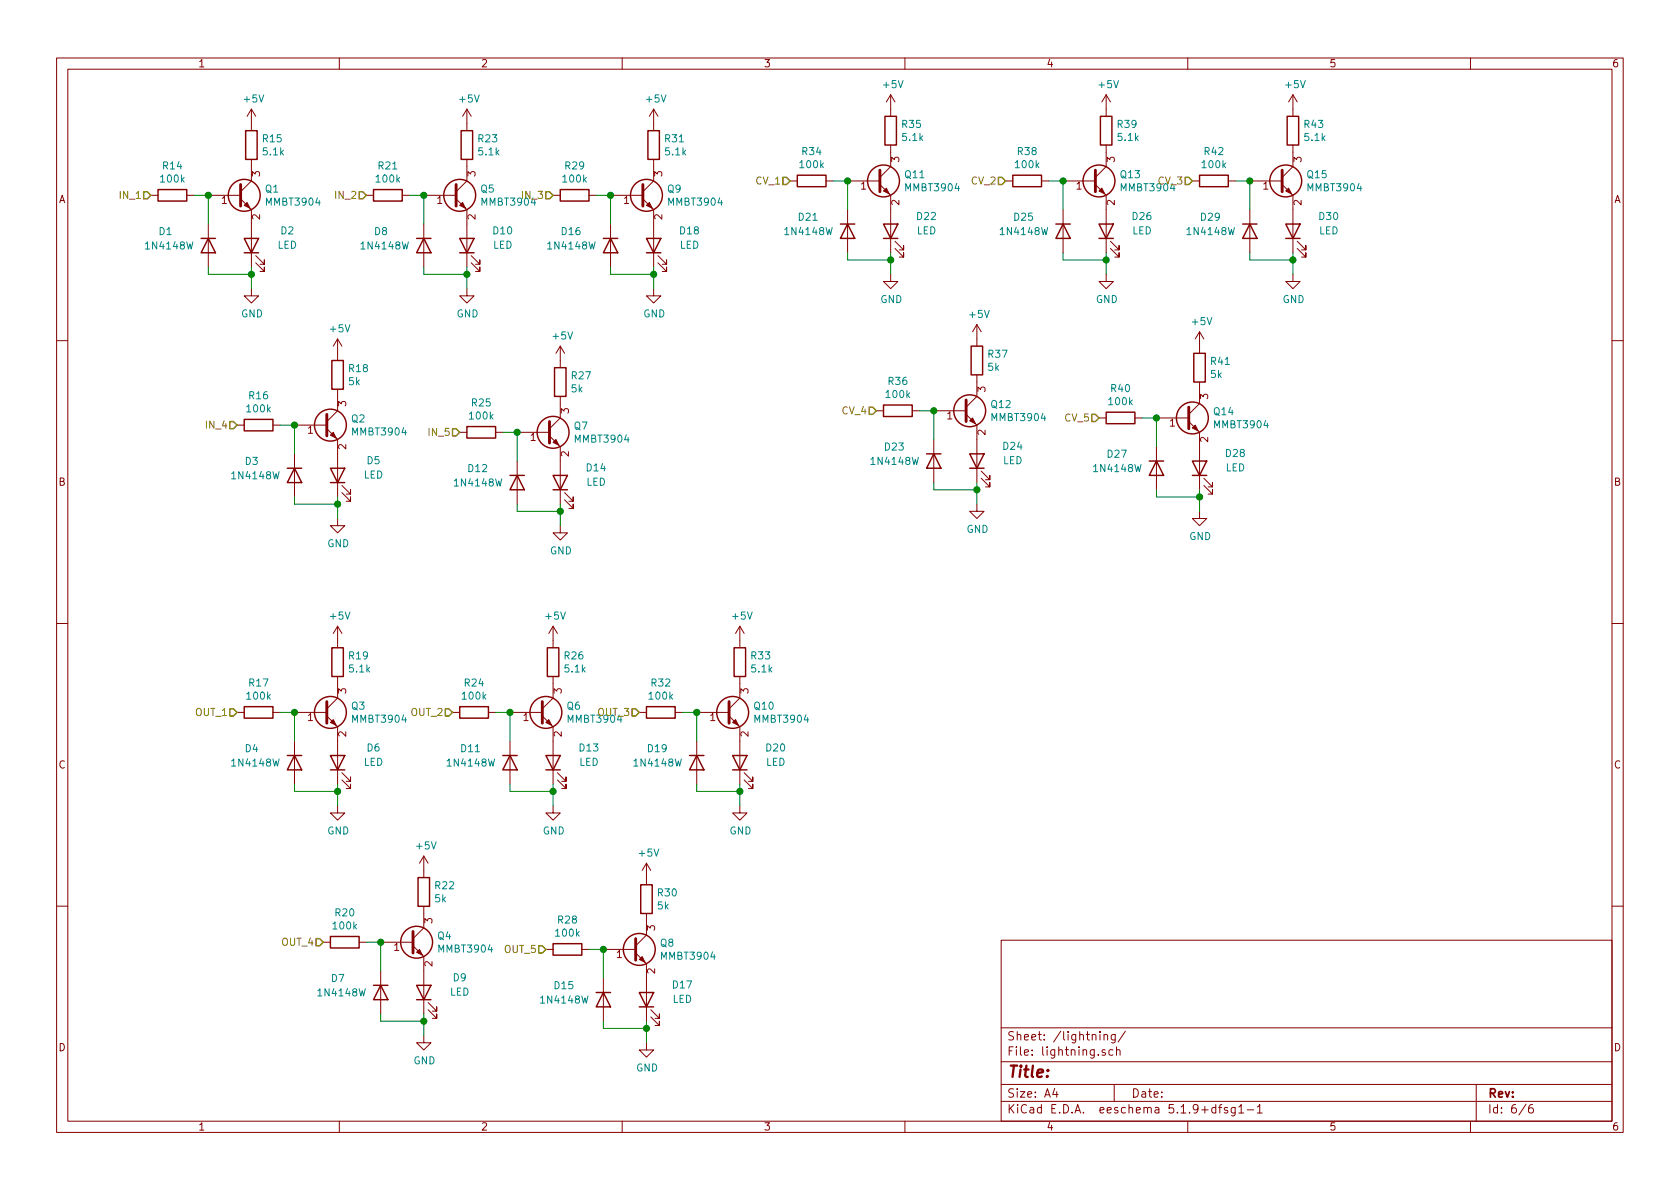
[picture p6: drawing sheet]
<svg xmlns="http://www.w3.org/2000/svg" width="297mm" height="210mm" viewBox="0 0 297 210" stroke-linecap="round" stroke-linejoin="round" font-family="sans-serif">
<g fill="none" stroke="#840000" stroke-width=".18">
<path d="M10 10.3h277v189.9h-277zM12 12.2h273v186.1h-273zM44.4 19.3v3.8M44.4 19.3l-.7 1.3M44.4 19.3l.8 1.3M60 10.3v1.9M82.5 19.3v3.8M82.5 19.3l-.7 1.3M82.5 19.3l.8 1.3M110 10.3v1.9M115.6 19.3v3.8M115.6 19.3l-.8 1.3"/>
<path d="M115.6 19.3l.7 1.3M157.5 16.8v3.8M157.5 16.8l-.8 1.2M157.5 16.8l.7 1.2M160 10.3v1.9M195.6 16.8v3.8M195.6 16.8l-.8 1.2M195.6 16.8l.7 1.2M210 10.3v1.9M228.6 16.8v3.8M228.6 16.8l-.8 1.2M228.6 16.8l.8 1.2"/>
<path d="M260 10.3v1.9M26.7 34.5h1.2M33 34.5h1.3M36.8 34.5h5.7M36.8 39.6v7.6M42.5 35.2l1.9 1.9v10.1M44.4 28.2v3.8l-1.9 1.9M64.8 34.5h1.2M71.1 34.5h1.3M74.9 34.5h5.7M74.9 39.6v7.6M80.6 35.2l1.9 1.9v10.1"/>
<path d="M82.5 28.2v3.8l-1.9 1.9M97.8 34.5h1.3M104.1 34.5h1.3M107.9 34.5h5.8M107.9 39.6v7.6M113.7 35.2l1.9 1.9v10.1M115.6 28.2v3.8l-1.9 1.9M139.7 32h1.3M146 32h1.3M149.9 32h5.7M149.9 37.1v7.6M155.6 32.6l1.9 1.9v10.2"/>
<path d="M157.5 25.6v3.9l-1.9 1.9M177.8 32h1.3M184.1 32h1.3M188 32h5.7M188 37.1v7.6M193.7 32.6l1.9 1.9v10.2M195.6 25.6v3.9l-1.9 1.9M210.8 32h1.3M217.2 32h1.2M221 32h5.7M221 37.1v7.6M226.7 32.6l1.9 1.9v10.2"/>
<path d="M228.6 25.6v3.9l-1.9 1.9M44.4 51v1.3h1.3l-1.3 1.3-1.2-1.3h1.2M45.2 46.5l1.5 1.5v-.8v.8h-.7M45.2 45.2l1.5 1.5v-.7v.7h-.7M59.7 59.9v3.8M59.7 59.9l-.8 1.3M59.7 59.9l.8 1.3M82.5 51v1.3h1.3l-1.3 1.3-1.2-1.3h1.2M83.3 46.5l1.5 1.5v-.8v.8h-.7M83.3 45.2l1.5 1.5v-.7v.7h-.7M115.6 51v1.3h1.2l-1.2 1.3-1.3-1.3h1.3M116.3 46.5l1.6 1.5v-.8v.8h-.8"/>
<path d="M116.3 45.2l1.6 1.5v-.7v.7h-.8M157.5 48.5v1.3h1.2l-1.2 1.2-1.3-1.2h1.3M158.2 43.9l1.6 1.6v-.8v.8h-.8M158.2 42.7l1.6 1.5v-.8v.8h-.8M172.7 57.4v3.8M172.7 57.4l-.7 1.3M172.7 57.4l.8 1.3M195.6 48.5v1.3h1.2l-1.2 1.2-1.3-1.2h1.3M196.3 43.9l1.6 1.6v-.8v.8h-.8M196.3 42.7l1.6 1.5v-.8v.8h-.8M212.1 58.7v3.8M212.1 58.7l-.8 1.2"/>
<path d="M212.1 58.7l.8 1.2M228.6 48.5v1.3h1.3l-1.3 1.2-1.3-1.2h1.3M229.4 43.9l1.5 1.6v-.8v.8h-.8M229.4 42.7l1.5 1.5v-.8v.8h-.8M10 60.2h2M41.9 75.2h1.3M48.3 75.2h1.2M52.1 75.2h5.7M57.8 75.8l1.9 1.9v10.2M59.7 68.8v3.8l-1.9 1.9M81.3 76.4h1.2M87.6 76.4h1.3"/>
<path d="M91.4 76.4h5.8M97.2 77.1l1.9 1.9v10.1M99.1 70.1v3.8l-1.9 1.9M99.1 61.2v3.8M99.1 61.2l-.8 1.3M99.1 61.2l.7 1.3M154.9 72.6h1.3M161.3 72.6h1.3M165.1 77.7v7.6M165.1 72.6h5.7M170.8 73.3l1.9 1.9v10.1M172.7 66.3v3.8l-1.9 1.9"/>
<path d="M194.3 73.9h1.3M200.7 73.9h1.2M204.5 79v7.6M204.5 73.9h5.7M210.2 74.5l1.9 1.9v10.2M212.1 67.6v3.8l-1.9 1.9M285 60.2h2M52.1 80.3v7.6M59.7 91.7v1.3h1.3l-1.3 1.2-1.3-1.2h1.3M60.5 87.1l1.5 1.5v-.7v.7h-.8M60.5 85.8l1.5 1.6v-.8v.8h-.8M91.4 81.5v7.6"/>
<path d="M99.1 93v1.2h1.2l-1.2 1.3-1.3-1.3h1.3M99.8 88.4l1.5 1.5v-.8v.8h-.7M99.8 87.1l1.5 1.5v-.7v.7h-.7M172.7 89.1v1.3h1.3l-1.3 1.3-1.3-1.3h1.3M173.5 84.6l1.5 1.5v-.8v.8h-.8M173.5 83.3l1.5 1.5v-.7v.7h-.8M212.1 90.4v1.3h1.3l-1.3 1.3-1.3-1.3h1.3M212.9 85.8l1.5 1.6v-.8v.8h-.8M212.9 84.6l1.5 1.5v-.8v.8h-.8M10 110.3h2M59.7 110.7l-.8 1.3M59.7 110.7v3.8"/>
<path d="M59.7 119.6v3.8l-1.9 1.9M59.7 110.7l.8 1.3M97.8 110.7l-.8 1.3M97.8 110.7v3.8M97.8 119.6v3.8l-1.9 1.9M97.8 110.7l.8 1.3M130.8 110.7l-.8 1.3M130.8 110.7v3.8M130.8 119.6v3.8l-1.9 1.9M130.8 110.7l.8 1.3M285 110.3h2M41.9 126h1.3"/>
<path d="M48.3 126h1.2M52.1 126h5.7M52.1 131.1v7.6M57.8 126.6l1.9 1.9v10.2M60.5 137.9l1.5 1.5v-.7v.7h-.8M60.5 136.6l1.5 1.6v-.8v.8h-.8M80 126h1.3M86.4 126h1.2M90.2 126h5.7M90.2 131.1v7.6M95.9 126.6l1.9 1.9v10.2M98.6 137.9l1.5 1.5v-.7v.7h-.8"/>
<path d="M98.6 136.6l1.5 1.6v-.8v.8h-.8M113 126h1.3M119.4 126h1.2M123.2 126h5.7M123.2 131.1v7.6M128.9 126.6l1.9 1.9v10.2M131.6 137.9l1.5 1.5v-.7v.7h-.8M131.6 136.6l1.5 1.6v-.8v.8h-.8M59.7 142.5v1.3h1.3l-1.3 1.2-1.3-1.2h1.3M74.9 151.4v3.8M74.9 151.4l-.7 1.2M74.9 151.4l.8 1.2"/>
<path d="M97.8 142.5v1.3h1.3l-1.3 1.2-1.3-1.2h1.3M114.3 152.6l-.8 1.3M114.3 152.6v3.9M114.3 152.6l.8 1.3M130.8 142.5v1.3h1.3l-1.3 1.2-1.3-1.2h1.3M10 160.2h2M57.1 166.6h1.3M63.5 166.6h1.3M67.3 171.7v7.6M67.3 166.6h5.7M73 167.3l1.9 1.9v10.1M74.9 160.3v3.8l-1.9 1.9"/>
<path d="M75.7 178.6l1.5 1.5v-.8v.8h-.7M75.7 177.3l1.5 1.5v-.8v.8h-.7M96.5 167.9h1.3M102.9 167.9h1.2M106.7 173v7.6M106.7 167.9h5.7M112.4 168.5l1.9 1.9v10.2M114.3 161.5v3.8l-1.9 2M115.1 179.8l1.5 1.6v-.8v.8h-.8M115.1 178.6l1.5 1.5v-.8v.8h-.8M177 166.3h108v32h-108zM285 160.2h2"/>
<path d="M60 198.3v1.9M74.9 183.1v1.3h1.3l-1.3 1.3-1.2-1.3h1.2M110 198.3v1.9M114.3 184.4v1.3h1.3l-1.3 1.2-1.3-1.2h1.3M160 198.3v1.9M177 194.8h108M177 191.8h108M177 187.8h108M177 181.8h108M186.5 192.5l-.4 1h1M186.8 193v1M194.5 182.4v.2"/>
<path d="M194.5 182.9v1M195.2 183.1l.2-.2 .4 .1v.9M195.2 182.9v1M195.4 185.7l-.4-.1-.2 .2 .1 .2 .5 .2v.3h-.6M196.8 185.7l-.5-.1-.2 .3v.6l.2 .1 .5-.1M197 191.8v3M197.2 182.9l-.1 1.4-.2 .1-.4-.1M197.2 183l-.4-.1-.3 .3v.6l.3 .1 .4-.1M197.4 185.7l.2-.1 .4 .1v.9M197.4 185.1v1.5M199 182.3l-1.3 2M210 198.3v1.9"/>
<path d="M215 195.9l-.5-.1-.3 .3 .1 .6 .2 .1 .5-.1M215 195.3v1.5M215.5 195.8h.5M216 195.3l-.3 .2v1.3M217 195.9l-.3-.1-.2 .2v.3l.5 .1v.3h-.5M218.4 195.8v1.2l-.3 .3h-.3M218.4 195.9l-.4-.1-.3 .3 .1 .6h.6M219 195.8l.5-.5v1.5M219 196.8h.9M220.5 196.3h1.2M222.3 195.8l.4-.5v1.5M222.3 196.8h.9"/>
<path d="M260 198.3v1.9M261 191.8v6.5M269.8 195.2l-1.2 2M271 195.3a.62 .62 0 0 0-.7 .7v.7l.3 .1 .4-.1 .1-.5-.1-.2-.4-.1-.3 .3"/>
</g>
<g fill="none" stroke="#840000" stroke-width=".25">
<path d="M27.9 33.5h5.1v2.1h-5.1zM43.4 23.1h2.1v5.1h-2.1zM66 33.5h5.1v2.1h-5.1zM81.5 23.1h2.1v5.1h-2.1zM99.1 33.5h5v2.1h-5zM114.6 23.1h2v5.1h-2zM141 31h5v2h-5zM148.6 39.6h2.5M149.9 39.6l1.2 2.6h-2.5zM156.2 39.6h2.5l-1.2 2.6zM156.5 20.6h2v5h-2zM179.1 31h5v2h-5z"/>
<path d="M186.7 39.6h2.5M188 39.6l1.2 2.6h-2.5zM194.3 39.6h2.5l-1.2 2.6zM194.6 20.6h2v5h-2zM212.1 31h5.1v2h-5.1zM219.7 39.6h2.5M221 39.6l1.2 2.6h-2.5zM227.3 39.6h2.6l-1.3 2.6zM227.6 20.6h2v5h-2zM35.6 42.2h2.5M36.8 42.2l1.3 2.5h-2.5zM43.2 42.2h2.5l-1.3 2.5z"/>
<path d="M43.2 44.7h2.5M73.7 42.2h2.5M74.9 42.2l1.3 2.5h-2.5zM81.3 42.2h2.5l-1.3 2.5zM81.3 44.7h2.5M106.7 42.2h2.5M107.9 42.2l1.3 2.5h-2.5zM114.3 42.2h2.5l-1.2 2.5zM114.3 44.7h2.5M156.2 42.2h2.5M194.3 42.2h2.5M227.3 42.2h2.6"/>
<path d="M43.2 74.2h5.1v2h-5.1zM58.7 63.7h2v5.1h-2zM82.5 75.4h5.1v2.1h-5.1zM98 65h2.1v5.1h-2.1zM156.2 71.6h5.1v2.1h-5.1zM171.7 61.2h2v5.1h-2zM195.6 72.9h5.1v2h-5.1zM211.1 62.5h2v5.1h-2zM50.8 82.8h2.5M52.1 82.8l1.2 2.5h-2.5zM58.4 82.8h2.6l-1.3 2.5zM58.4 85.3h2.6"/>
<path d="M90.2 84.1h2.5M91.4 84.1l1.3 2.5h-2.5zM97.8 84.1h2.5l-1.2 2.5zM97.8 86.6h2.5M163.8 80.3h2.6M165.1 80.3l1.3 2.5h-2.6zM171.4 80.3h2.6l-1.3 2.5zM171.4 82.8h2.6M203.2 81.5h2.5M204.5 81.5l1.2 2.6h-2.5zM210.8 81.5h2.6l-1.3 2.6zM210.8 84.1h2.6"/>
<path d="M58.7 114.5h2v5.1h-2zM96.8 114.5h2v5.1h-2zM129.8 114.5h2v5.1h-2zM43.2 125h5.1v2h-5.1zM50.8 133.6h2.5M52.1 133.6l1.2 2.5h-2.5zM58.4 133.6h2.6l-1.3 2.5zM58.4 136.1h2.6M81.3 125h5.1v2h-5.1zM88.9 133.6h2.5M90.2 133.6l1.2 2.5h-2.5zM96.5 133.6h2.6l-1.3 2.5z"/>
<path d="M96.5 136.1h2.6M114.3 125h5.1v2h-5.1zM121.9 133.6h2.6M123.2 133.6l1.3 2.5h-2.6zM129.5 133.6h2.6l-1.3 2.5zM129.5 136.1h2.6M73.9 155.2h2v5.1h-2zM113.3 156.5h2v5h-2zM58.4 165.6h5.1v2h-5.1zM66 174.2h2.6M67.3 174.2l1.3 2.6h-2.6zM73.7 174.2h2.5l-1.3 2.6z"/>
<path d="M73.7 176.8h2.5M97.8 166.9h5.1v2h-5.1zM105.4 175.5h2.5M106.7 175.5l1.2 2.5h-2.5zM113 175.5h2.6l-1.3 2.5zM113 178h2.6"/>
<circle cx="43.2" cy="34.5" r="2.82"/>
<circle cx="81.3" cy="34.5" r="2.82"/>
<circle cx="114.3" cy="34.5" r="2.82"/>
<circle cx="156.2" cy="32" r="2.82"/>
<circle cx="194.3" cy="32" r="2.82"/>
<circle cx="227.3" cy="32" r="2.82"/>
<circle cx="58.4" cy="75.2" r="2.82"/>
<circle cx="97.8" cy="76.4" r="2.82"/>
<circle cx="171.4" cy="72.6" r="2.82"/>
<circle cx="210.8" cy="73.9" r="2.82"/>
<circle cx="58.4" cy="126" r="2.82"/>
<circle cx="96.5" cy="126" r="2.82"/>
<circle cx="129.5" cy="126" r="2.82"/>
<circle cx="73.7" cy="166.6" r="2.82"/>
<circle cx="113" cy="167.9" r="2.82"/>
</g>
<g fill="none" stroke="#840000" stroke-width=".51">
<path d="M42.5 32.6v3.8M80.6 32.6v3.8M113.7 32.6v3.8M155.6 30.1v3.8M193.7 30.1v3.8M226.7 30.1v3.8M57.8 73.3v3.8M97.2 74.5v3.9M170.8 70.7v3.8M210.2 72v3.8M57.8 124.1v3.8M95.9 124.1v3.8"/>
<path d="M128.9 124.1v3.8M73 164.7v3.8M112.4 166v3.8"/>
</g>
<g fill="#840000" stroke="#840000" stroke-width=".18">
<path d="M97.8 78.2l.5-.5 .5 1z"/>
<path d="M58.4 77l.5-.6 .5 1.1z"/>
<path d="M114.8 35.8l.5 1-1-.5z"/>
<path d="M43.2 36.3l.5-.5 .5 1z"/>
<path d="M129.5 127.8l.5-.6 .6 1.1z"/>
<path d="M58.4 127.8l.5-.6 .5 1.1z"/>
<path d="M210.8 75.7l.5-.5 .5 1z"/>
<path d="M97 127.2l.5 1.1-1-.5z"/>
<path d="M171.4 74.4l.6-.5 .5 1z"/>
<path d="M81.3 36.3l.5-.5 .5 1z"/>
<path d="M227.3 33.8l.5-.5 .5 1z"/>
<path d="M73.7 168.4l.5-.5 .5 1z"/>
<path d="M194.3 33.8l.5-.5 .5 1z"/>
<path d="M113 169.7l.5-.5 .5 1z"/>
<path d="M156.2 33.8l.5-.5 .5 1z"/>
</g>
<g fill="none" stroke="#008400" stroke-width=".18">
<path d="M34.3 34.5h2.5v5.1M72.4 34.5h2.5v5.1M105.4 34.5h2.5v5.1M147.3 32h2.6v5.1M185.4 32h2.6v5.1M218.4 32h2.6v5.1M36.8 47.2v1.3h7.6M44.4 47.2v3.8M74.9 47.2v1.3h7.6M82.5 47.2v3.8M107.9 47.2v1.3h7.7M115.6 47.2v3.8"/>
<path d="M149.9 44.7v1.3h7.6M157.5 44.7v3.8M188 44.7v1.3h7.6M195.6 44.7v3.8M221 44.7v1.3h7.6M228.6 44.7v3.8M49.5 75.2h2.6v5.1M88.9 76.4h2.5v5.1M162.6 72.6h2.5v5.1M201.9 73.9h2.6v5.1M52.1 87.9v1.2h7.6M59.7 87.9v3.8"/>
<path d="M91.4 89.1v1.3h7.7M99.1 89.1v3.9M165.1 85.3v1.3h7.6M172.7 85.3v3.8M204.5 86.6v1.3h7.6M212.1 86.6v3.8M49.5 126h2.6v5.1M52.1 138.7v1.2h7.6M59.7 138.7v3.8M87.6 126h2.6v5.1M90.2 138.7v1.2h7.6M97.8 138.7v3.8"/>
<path d="M120.6 126h2.6v5.1M123.2 138.7v1.2h7.6M130.8 138.7v3.8M64.8 166.6h2.5v5.1M67.3 179.3v1.3h7.6M74.9 179.3v3.8M104.1 167.9h2.6v5.1M106.7 180.6v1.3h7.6M114.3 180.6v3.8"/>
</g>
<g fill="none" stroke="#848400" stroke-width=".25">
<path d="M25.4 33.9h.6l.7 .6-.7 .7h-.6zM63.5 33.9h.6l.7 .6-.7 .7h-.6zM96.5 33.9h.7l.6 .6-.6 .7h-.7zM138.4 31.4h.7l.6 .6-.6 .6h-.7zM176.5 31.4h.7l.6 .6-.6 .6h-.7zM209.5 31.4h.7l.6 .6-.6 .6h-.7zM40.6 74.5h.7l.6 .7-.6 .6h-.7zM80 75.8h.6l.7 .6-.7 .7h-.6zM153.7 72h.6l.6 .6-.6 .7h-.6zM193 73.3h.7l.6 .6-.6 .6h-.7zM40.6 125.3h.7l.6 .7-.6 .6h-.7zM78.7 125.3h.7l.6 .7-.6 .6h-.7z"/>
<path d="M111.8 125.3h.6l.6 .7-.6 .6h-.6zM55.9 166h.6l.6 .6-.6 .7h-.6zM95.2 167.3h.7l.6 .6-.6 .6h-.7z"/>
</g>
<g fill="#008400" stroke="#008400" stroke-width=".25">
<circle cx="114.3" cy="181.9" r=".51"/>
<circle cx="44.5" cy="48.5" r=".51"/>
<circle cx="82.6" cy="48.5" r=".51"/>
<circle cx="115.6" cy="48.5" r=".51"/>
<circle cx="59.7" cy="89.1" r=".51"/>
<circle cx="99.1" cy="90.4" r=".51"/>
<circle cx="36.8" cy="34.5" r=".51"/>
<circle cx="74.9" cy="34.5" r=".51"/>
<circle cx="108" cy="34.5" r=".51"/>
<circle cx="52.1" cy="75.2" r=".51"/>
<circle cx="91.4" cy="76.4" r=".51"/>
<circle cx="59.7" cy="139.9" r=".51"/>
<circle cx="97.8" cy="139.9" r=".51"/>
<circle cx="130.8" cy="139.9" r=".51"/>
<circle cx="74.9" cy="180.6" r=".51"/>
<circle cx="212.1" cy="87.9" r=".51"/>
<circle cx="204.5" cy="73.9" r=".51"/>
<circle cx="52.1" cy="126" r=".51"/>
<circle cx="165.1" cy="72.6" r=".51"/>
<circle cx="90.2" cy="126" r=".51"/>
<circle cx="221" cy="32" r=".51"/>
<circle cx="123.2" cy="126" r=".51"/>
<circle cx="188" cy="32" r=".51"/>
<circle cx="67.3" cy="166.6" r=".51"/>
<circle cx="149.9" cy="32" r=".51"/>
<circle cx="106.7" cy="167.9" r=".51"/>
<circle cx="157.5" cy="46" r=".51"/>
<circle cx="195.6" cy="46" r=".51"/>
<circle cx="228.6" cy="46" r=".51"/>
<circle cx="172.7" cy="86.6" r=".51"/>
</g>
<text font-size="2.8" fill="#840000" x="178" y="190.5">Title:</text>
<g font-size="2.1" fill="#840000">
<text x="178" y="184">Sheet: /lightning/</text>
<text x="178" y="186.7">File: lightning.sch</text>
<text x="178" y="196.9">KiCad E.D.A. eeschema 5.1.9+dfsg1-1</text>
<text x="178" y="194.1">Size: A4</text>
<text x="200" y="194.1">Date:</text>
<text x="263" y="194.1">Rev:</text>
<text x="263" y="196.9">Id: 6/6</text>
</g>
<g font-size="1.8" fill="#840000">
<text x="35" y="11.9">1</text>
<text x="85" y="11.9">2</text>
<text x="135" y="11.9">3</text>
<text x="185" y="11.9">4</text>
<text x="235" y="11.9">5</text>
<text x="285" y="11.9">6</text>
<text x="159" y="28.7" transform="rotate(-90 159 28.7)">3</text>
<text x="197.1" y="28.7" transform="rotate(-90 197.1 28.7)">3</text>
<text x="230.1" y="28.7" transform="rotate(-90 230.1 28.7)">3</text>
<text x="10.4" y="35.9">A</text>
<text x="46" y="31.2" transform="rotate(-90 46 31.2)">3</text>
<text x="84.1" y="31.2" transform="rotate(-90 84.1 31.2)">3</text>
<text x="117.1" y="31.2" transform="rotate(-90 117.1 31.2)">3</text>
<text x="152.2" y="33.5">1</text>
<text x="190.3" y="33.5">1</text>
<text x="223.3" y="33.5">1</text>
<text x="285.4" y="35.9">A</text>
<text x="39.2" y="36.1">1</text>
<text x="46" y="38.8" transform="rotate(-90 46 38.8)">2</text>
<text x="77.3" y="36.1">1</text>
<text x="84.1" y="38.8" transform="rotate(-90 84.1 38.8)">2</text>
<text x="110.3" y="36.1">1</text>
<text x="117.1" y="38.8" transform="rotate(-90 117.1 38.8)">2</text>
<text x="159" y="36.3" transform="rotate(-90 159 36.3)">2</text>
<text x="197.1" y="36.3" transform="rotate(-90 197.1 36.3)">2</text>
<text x="230.1" y="36.3" transform="rotate(-90 230.1 36.3)">2</text>
<text x="61.2" y="71.9" transform="rotate(-90 61.2 71.9)">3</text>
<text x="174.2" y="69.3" transform="rotate(-90 174.2 69.3)">3</text>
<text x="213.6" y="70.6" transform="rotate(-90 213.6 70.6)">3</text>
<text x="54.4" y="76.7">1</text>
<text x="93.8" y="78">1</text>
<text x="100.6" y="73.1" transform="rotate(-90 100.6 73.1)">3</text>
<text x="167.5" y="74.2">1</text>
<text x="174.2" y="76.9" transform="rotate(-90 174.2 76.9)">2</text>
<text x="206.8" y="75.4">1</text>
<text x="61.2" y="79.5" transform="rotate(-90 61.2 79.5)">2</text>
<text x="100.6" y="80.7" transform="rotate(-90 100.6 80.7)">2</text>
<text x="213.6" y="78.2" transform="rotate(-90 213.6 78.2)">2</text>
<text x="10.4" y="85.9">B</text>
<text x="285.4" y="85.9">B</text>
<text x="61.2" y="122.7" transform="rotate(-90 61.2 122.7)">3</text>
<text x="99.3" y="122.7" transform="rotate(-90 99.3 122.7)">3</text>
<text x="132.3" y="122.7" transform="rotate(-90 132.3 122.7)">3</text>
<text x="54.4" y="127.5">1</text>
<text x="61.2" y="130.3" transform="rotate(-90 61.2 130.3)">2</text>
<text x="92.5" y="127.5">1</text>
<text x="99.3" y="130.3" transform="rotate(-90 99.3 130.3)">2</text>
<text x="125.6" y="127.5">1</text>
<text x="132.3" y="130.3" transform="rotate(-90 132.3 130.3)">2</text>
<text x="10.4" y="135.9">C</text>
<text x="285.4" y="135.9">C</text>
<text x="76.5" y="163.3" transform="rotate(-90 76.5 163.3)">3</text>
<text x="115.8" y="164.6" transform="rotate(-90 115.8 164.6)">3</text>
<text x="69.7" y="168.1">1</text>
<text x="76.5" y="170.9" transform="rotate(-90 76.5 170.9)">2</text>
<text x="109" y="169.4">1</text>
<text x="115.8" y="172.2" transform="rotate(-90 115.8 172.2)">2</text>
<text x="10.4" y="185.9">D</text>
<text x="285.4" y="185.9">D</text>
<text x="35" y="199.9">1</text>
<text x="85" y="199.9">2</text>
<text x="135" y="199.9">3</text>
<text x="185" y="199.9">4</text>
<text x="235" y="199.9">5</text>
<text x="285" y="199.9">6</text>
</g>
<g font-size="1.8" fill="#008484">
<text x="156.3" y="15.6">+5V</text>
<text x="194.4" y="15.6">+5V</text>
<text x="227.4" y="15.6">+5V</text>
<text x="43.2" y="18.1">+5V</text>
<text x="81.3" y="18.1">+5V</text>
<text x="114.4" y="18.1">+5V</text>
<text x="159.5" y="22.6">R35</text>
<text x="197.6" y="22.6">R39</text>
<text x="230.7" y="22.6">R43</text>
<text x="28.9" y="30">R14</text>
<text x="46.5" y="25.2">R15</text>
<text x="46.6" y="27.5">5.1k</text>
<text x="67" y="30">R21</text>
<text x="84.6" y="25.2">R23</text>
<text x="84.7" y="27.5">5.1k</text>
<text x="100" y="30">R29</text>
<text x="117.6" y="25.2">R31</text>
<text x="117.7" y="27.5">5.1k</text>
<text x="141.6" y="29.7">100k</text>
<text x="141.9" y="27.4">R34</text>
<text x="159.6" y="24.9">5.1k</text>
<text x="179.7" y="29.7">100k</text>
<text x="180" y="27.4">R38</text>
<text x="197.7" y="24.9">5.1k</text>
<text x="212.7" y="29.7">100k</text>
<text x="213" y="27.4">R42</text>
<text x="230.8" y="24.9">5.1k</text>
<text x="28.5" y="32.3">100k</text>
<text x="46.9" y="34.1">Q1</text>
<text x="66.6" y="32.3">100k</text>
<text x="85" y="34.1">Q5</text>
<text x="99.6" y="32.3">100k</text>
<text x="118.1" y="34.1">Q9</text>
<text x="160.1" y="31.5">Q11</text>
<text x="160.2" y="33.8">MMBT3904</text>
<text x="198.2" y="31.5">Q13</text>
<text x="198.3" y="33.8">MMBT3904</text>
<text x="231.2" y="31.5">Q15</text>
<text x="231.3" y="33.8">MMBT3904</text>
<text x="28.1" y="41.6">D1</text>
<text x="47.2" y="36.4">MMBT3904</text>
<text x="49.7" y="41.4">D2</text>
<text x="66.2" y="41.6">D8</text>
<text x="85.3" y="36.4">MMBT3904</text>
<text x="87.2" y="41.4">D10</text>
<text x="99.3" y="41.6">D16</text>
<text x="118.3" y="36.4">MMBT3904</text>
<text x="120.3" y="41.4">D18</text>
<text x="139" y="41.6">1N4148W</text>
<text x="141.2" y="39">D21</text>
<text x="162.1" y="41.4">LED</text>
<text x="162.2" y="38.9">D22</text>
<text x="177.1" y="41.6">1N4148W</text>
<text x="179.3" y="39">D25</text>
<text x="200.2" y="41.4">LED</text>
<text x="200.3" y="38.9">D26</text>
<text x="210.1" y="41.6">1N4148W</text>
<text x="212.4" y="39">D29</text>
<text x="233.2" y="41.4">LED</text>
<text x="233.3" y="38.9">D30</text>
<text x="26" y="44.1">1N4148W</text>
<text x="49" y="44">LED</text>
<text x="64.1" y="44.1">1N4148W</text>
<text x="87.1" y="44">LED</text>
<text x="97.1" y="44.1">1N4148W</text>
<text x="120.2" y="44">LED</text>
<text x="155.7" y="53.6">GND</text>
<text x="193.8" y="53.6">GND</text>
<text x="226.8" y="53.6">GND</text>
<text x="42.6" y="56.1">GND</text>
<text x="58.5" y="58.8">+5V</text>
<text x="80.7" y="56.1">GND</text>
<text x="113.7" y="56.1">GND</text>
<text x="171.5" y="56.2">+5V</text>
<text x="210.9" y="57.5">+5V</text>
<text x="61.7" y="65.8">R18</text>
<text x="97.8" y="60">+5V</text>
<text x="174.7" y="65.6">5k</text>
<text x="174.8" y="63.3">R37</text>
<text x="214.1" y="64.5">R41</text>
<text x="44.1" y="70.6">R16</text>
<text x="61.7" y="68.1">5k</text>
<text x="83.5" y="71.9">R25</text>
<text x="101.1" y="69.4">5k</text>
<text x="101.1" y="67.1">R27</text>
<text x="156.8" y="70.4">100k</text>
<text x="157.1" y="68.1">R36</text>
<text x="196.2" y="71.6">100k</text>
<text x="196.5" y="69.3">R40</text>
<text x="214.1" y="66.8">5k</text>
<text x="43.8" y="72.9">100k</text>
<text x="62.2" y="74.7">Q2</text>
<text x="62.4" y="77">MMBT3904</text>
<text x="83.1" y="74.2">100k</text>
<text x="101.5" y="76">Q7</text>
<text x="175.3" y="72.2">Q12</text>
<text x="175.5" y="74.5">MMBT3904</text>
<text x="214.7" y="73.4">Q14</text>
<text x="214.8" y="75.7">MMBT3904</text>
<text x="43.4" y="82.2">D3</text>
<text x="64.9" y="82.1">D5</text>
<text x="82.8" y="83.5">D12</text>
<text x="101.8" y="78.3">MMBT3904</text>
<text x="103.8" y="83.4">D14</text>
<text x="154.2" y="82.2">1N4148W</text>
<text x="156.5" y="79.7">D23</text>
<text x="177.3" y="82.1">LED</text>
<text x="177.4" y="79.5">D24</text>
<text x="193.6" y="83.5">1N4148W</text>
<text x="195.9" y="80.9">D27</text>
<text x="216.7" y="83.4">LED</text>
<text x="216.8" y="80.8">D28</text>
<text x="41.2" y="84.8">1N4148W</text>
<text x="64.3" y="84.6">LED</text>
<text x="80.6" y="86">1N4148W</text>
<text x="103.7" y="85.9">LED</text>
<text x="170.9" y="94.2">GND</text>
<text x="210.3" y="95.5">GND</text>
<text x="57.9" y="96.8">GND</text>
<text x="97.2" y="98">GND</text>
<text x="58.5" y="109.6">+5V</text>
<text x="96.6" y="109.6">+5V</text>
<text x="129.6" y="109.6">+5V</text>
<text x="61.7" y="116.6">R19</text>
<text x="61.8" y="118.9">5.1k</text>
<text x="99.8" y="116.6">R26</text>
<text x="99.9" y="118.9">5.1k</text>
<text x="132.9" y="116.6">R33</text>
<text x="133" y="118.9">5.1k</text>
<text x="43.8" y="123.7">100k</text>
<text x="44.1" y="121.4">R17</text>
<text x="62.2" y="125.5">Q3</text>
<text x="81.9" y="123.7">100k</text>
<text x="82.2" y="121.4">R24</text>
<text x="100.3" y="125.5">Q6</text>
<text x="114.9" y="123.7">100k</text>
<text x="115.2" y="121.4">R32</text>
<text x="133.4" y="125.5">Q10</text>
<text x="62.4" y="127.8">MMBT3904</text>
<text x="100.5" y="127.8">MMBT3904</text>
<text x="133.6" y="127.8">MMBT3904</text>
<text x="41.2" y="135.6">1N4148W</text>
<text x="43.4" y="133">D4</text>
<text x="64.3" y="135.4">LED</text>
<text x="64.9" y="132.9">D6</text>
<text x="79.3" y="135.6">1N4148W</text>
<text x="81.6" y="133">D11</text>
<text x="102.4" y="135.4">LED</text>
<text x="102.5" y="132.9">D13</text>
<text x="112.3" y="135.6">1N4148W</text>
<text x="114.6" y="133">D19</text>
<text x="135.4" y="135.4">LED</text>
<text x="135.5" y="132.9">D20</text>
<text x="57.9" y="147.6">GND</text>
<text x="96" y="147.6">GND</text>
<text x="129" y="147.6">GND</text>
<text x="73.7" y="150.2">+5V</text>
<text x="113.1" y="151.5">+5V</text>
<text x="76.9" y="159.6">5k</text>
<text x="77" y="157.2">R22</text>
<text x="116.3" y="160.8">5k</text>
<text x="116.4" y="158.5">R30</text>
<text x="59" y="164.4">100k</text>
<text x="59.3" y="162">R20</text>
<text x="77.4" y="166.1">Q4</text>
<text x="98.4" y="165.6">100k</text>
<text x="98.7" y="163.3">R28</text>
<text x="116.8" y="167.4">Q8</text>
<text x="58.6" y="173.7">D7</text>
<text x="77.7" y="168.4">MMBT3904</text>
<text x="80.2" y="173.5">D9</text>
<text x="117" y="169.7">MMBT3904</text>
<text x="56.4" y="176.2">1N4148W</text>
<text x="79.5" y="176.1">LED</text>
<text x="95.8" y="177.5">1N4148W</text>
<text x="98.1" y="174.9">D15</text>
<text x="118.9" y="177.3">LED</text>
<text x="119" y="174.8">D17</text>
<text x="73.1" y="188.2">GND</text>
<text x="112.5" y="189.5">GND</text>
</g>
<g font-size="1.8" fill="#848400">
<text x="21.4" y="35.2">IN_1</text>
<text x="59.5" y="35.2">IN_2</text>
<text x="92.5" y="35.2">IN_3</text>
<text x="133.8" y="32.6">CV_1</text>
<text x="171.9" y="32.6">CV_2</text>
<text x="204.9" y="32.6">CV_3</text>
<text x="36.7" y="75.8">IN_4</text>
<text x="76" y="77.1">IN_5</text>
<text x="149" y="73.3">CV_4</text>
<text x="188.4" y="74.5">CV_5</text>
<text x="34.7" y="126.6">OUT_1</text>
<text x="72.8" y="126.6">OUT_2</text>
<text x="105.8" y="126.6">OUT_3</text>
<text x="49.9" y="167.3">OUT_4</text>
<text x="89.3" y="168.5">OUT_5</text>
</g>
</svg>
